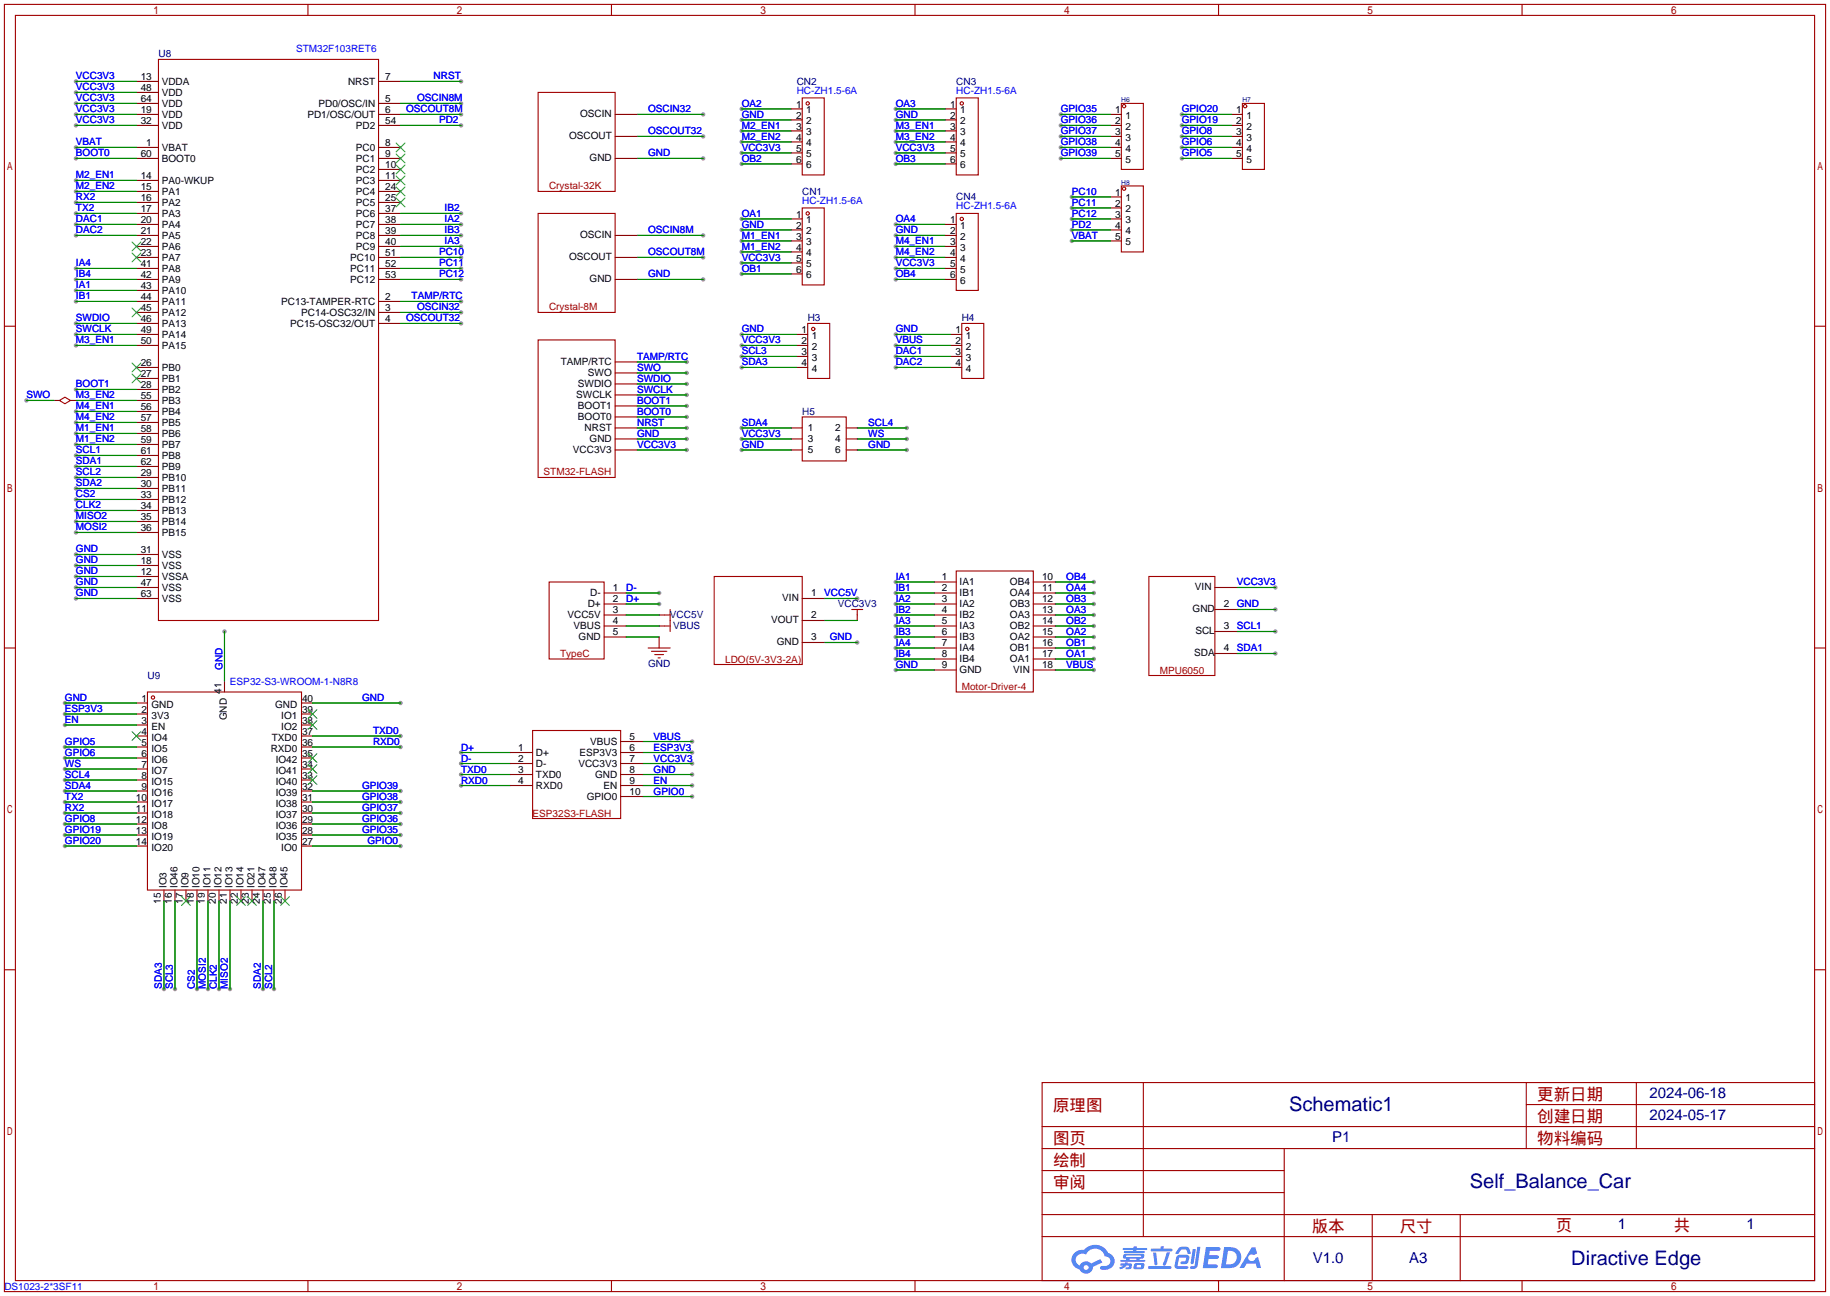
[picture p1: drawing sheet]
<svg xmlns="http://www.w3.org/2000/svg" width="422mm" height="299mm" viewBox="0 0 422 299" stroke-linecap="round" stroke-linejoin="round" font-family="sans-serif">
<g fill="#999">
<circle cx="17.5" cy="18.8" r=".51"/>
<circle cx="17.5" cy="21.3" r=".51"/>
<circle cx="17.5" cy="23.9" r=".51"/>
<circle cx="17.5" cy="26.4" r=".51"/>
<circle cx="17.5" cy="29" r=".51"/>
<circle cx="17.5" cy="34" r=".51"/>
<circle cx="17.5" cy="44.2" r=".51"/>
<circle cx="17.5" cy="46.7" r=".51"/>
<circle cx="17.5" cy="54.4" r=".51"/>
<circle cx="17.5" cy="62" r=".51"/>
<circle cx="17.5" cy="64.5" r=".51"/>
<circle cx="17.5" cy="67.1" r=".51"/>
<circle cx="17.5" cy="69.6" r=".51"/>
<circle cx="17.5" cy="74.7" r=".51"/>
<circle cx="17.5" cy="77.2" r=".51"/>
<circle cx="17.5" cy="79.8" r=".51"/>
<circle cx="17.5" cy="89.9" r=".51"/>
<circle cx="17.5" cy="95" r=".51"/>
<circle cx="17.5" cy="97.5" r=".51"/>
<circle cx="17.5" cy="100.1" r=".51"/>
<circle cx="17.5" cy="102.6" r=".51"/>
<circle cx="17.5" cy="105.2" r=".51"/>
<circle cx="17.5" cy="107.7" r=".51"/>
<circle cx="17.5" cy="110.2" r=".51"/>
<circle cx="17.5" cy="112.8" r=".51"/>
<circle cx="17.5" cy="115.3" r=".51"/>
<circle cx="17.5" cy="117.9" r=".51"/>
<circle cx="17.5" cy="122.9" r=".51"/>
<circle cx="17.5" cy="128" r=".51"/>
<circle cx="17.5" cy="130.6" r=".51"/>
<circle cx="17.5" cy="133.1" r=".51"/>
<circle cx="17.5" cy="135.6" r=".51"/>
<circle cx="17.5" cy="138.2" r=".51"/>
<circle cx="106.4" cy="56.9" r=".51"/>
<circle cx="106.4" cy="54.4" r=".51"/>
<circle cx="106.4" cy="51.8" r=".51"/>
<circle cx="15" cy="167.4" r=".51"/>
<circle cx="15" cy="172.5" r=".51"/>
<circle cx="15" cy="175" r=".51"/>
<circle cx="15" cy="177.5" r=".51"/>
<circle cx="15" cy="180.1" r=".51"/>
<circle cx="15" cy="182.6" r=".51"/>
<circle cx="15" cy="190.2" r=".51"/>
<circle cx="15" cy="192.8" r=".51"/>
<circle cx="15" cy="195.3" r=".51"/>
<circle cx="37.8" cy="228.3" r=".51"/>
<circle cx="40.4" cy="228.3" r=".51"/>
<circle cx="60.7" cy="228.3" r=".51"/>
<circle cx="63.2" cy="228.3" r=".51"/>
<circle cx="92.5" cy="195.3" r=".51"/>
<circle cx="92.5" cy="192.8" r=".51"/>
<circle cx="92.5" cy="190.2" r=".51"/>
<circle cx="92.5" cy="187.7" r=".51"/>
<circle cx="92.5" cy="185.2" r=".51"/>
<circle cx="92.5" cy="182.6" r=".51"/>
<circle cx="92.5" cy="172.5" r=".51"/>
<circle cx="92.5" cy="162.3" r=".51"/>
<circle cx="51.8" cy="145.8" r=".51"/>
<circle cx="206.8" cy="25.1" r=".51"/>
<circle cx="206.8" cy="27.7" r=".51"/>
<circle cx="206.8" cy="35.3" r=".51"/>
<circle cx="206.8" cy="37.8" r=".51"/>
<circle cx="206.8" cy="30.2" r=".51"/>
<circle cx="206.8" cy="32.8" r=".51"/>
<circle cx="171.2" cy="25.1" r=".51"/>
<circle cx="171.2" cy="27.7" r=".51"/>
<circle cx="171.2" cy="30.2" r=".51"/>
<circle cx="171.2" cy="32.8" r=".51"/>
<circle cx="171.2" cy="35.3" r=".51"/>
<circle cx="171.2" cy="37.8" r=".51"/>
<circle cx="171.2" cy="53.1" r=".51"/>
<circle cx="171.2" cy="55.6" r=".51"/>
<circle cx="171.2" cy="58.2" r=".51"/>
<circle cx="171.2" cy="60.7" r=".51"/>
<circle cx="171.2" cy="63.2" r=".51"/>
<circle cx="206.8" cy="51.8" r=".51"/>
<circle cx="206.8" cy="54.4" r=".51"/>
<circle cx="206.8" cy="56.9" r=".51"/>
<circle cx="206.8" cy="59.4" r=".51"/>
<circle cx="206.8" cy="62" r=".51"/>
<circle cx="206.8" cy="64.5" r=".51"/>
<circle cx="294.4" cy="150.9" r=".51"/>
<circle cx="294.4" cy="145.8" r=".51"/>
<circle cx="294.4" cy="140.7" r=".51"/>
<circle cx="294.4" cy="135.6" r=".51"/>
<circle cx="206.8" cy="136.9" r=".51"/>
<circle cx="206.8" cy="139.4" r=".51"/>
<circle cx="206.8" cy="142" r=".51"/>
<circle cx="206.8" cy="144.5" r=".51"/>
<circle cx="206.8" cy="147.1" r=".51"/>
<circle cx="206.8" cy="149.6" r=".51"/>
<circle cx="206.8" cy="152.1" r=".51"/>
<circle cx="206.8" cy="154.7" r=".51"/>
<circle cx="252.5" cy="154.7" r=".51"/>
<circle cx="252.5" cy="152.1" r=".51"/>
<circle cx="252.5" cy="149.6" r=".51"/>
<circle cx="252.5" cy="147.1" r=".51"/>
<circle cx="252.5" cy="144.5" r=".51"/>
<circle cx="252.5" cy="142" r=".51"/>
<circle cx="252.5" cy="139.4" r=".51"/>
<circle cx="252.5" cy="136.9" r=".51"/>
<circle cx="252.5" cy="134.4" r=".51"/>
<circle cx="206.8" cy="134.4" r=".51"/>
<circle cx="152.1" cy="139.4" r=".51"/>
<circle cx="152.1" cy="136.9" r=".51"/>
<circle cx="106.4" cy="173.7" r=".51"/>
<circle cx="106.4" cy="176.3" r=".51"/>
<circle cx="106.4" cy="178.8" r=".51"/>
<circle cx="106.4" cy="181.4" r=".51"/>
<circle cx="159.8" cy="183.9" r=".51"/>
<circle cx="159.8" cy="181.4" r=".51"/>
<circle cx="159.8" cy="178.8" r=".51"/>
<circle cx="159.8" cy="176.3" r=".51"/>
<circle cx="197.9" cy="138.2" r=".51"/>
<circle cx="197.9" cy="148.3" r=".51"/>
<circle cx="162.3" cy="36.6" r=".51"/>
<circle cx="162.3" cy="31.5" r=".51"/>
<circle cx="162.3" cy="26.4" r=".51"/>
<circle cx="162.3" cy="64.5" r=".51"/>
<circle cx="162.3" cy="59.4" r=".51"/>
<circle cx="162.3" cy="54.4" r=".51"/>
<circle cx="158.5" cy="103.9" r=".51"/>
<circle cx="158.5" cy="101.3" r=".51"/>
<circle cx="158.5" cy="98.8" r=".51"/>
<circle cx="158.5" cy="96.3" r=".51"/>
<circle cx="158.5" cy="93.7" r=".51"/>
<circle cx="158.5" cy="91.2" r=".51"/>
<circle cx="158.5" cy="88.6" r=".51"/>
<circle cx="158.5" cy="86.1" r=".51"/>
<circle cx="158.5" cy="83.6" r=".51"/>
<circle cx="159.8" cy="171.2" r=".51"/>
<circle cx="159.8" cy="173.7" r=".51"/>
<circle cx="15" cy="164.8" r=".51"/>
<circle cx="106.4" cy="18.8" r=".51"/>
<circle cx="106.4" cy="26.4" r=".51"/>
<circle cx="106.4" cy="69.6" r=".51"/>
<circle cx="106.4" cy="72.1" r=".51"/>
<circle cx="106.4" cy="74.7" r=".51"/>
<circle cx="17.5" cy="41.7" r=".51"/>
<circle cx="15" cy="185.2" r=".51"/>
<circle cx="15" cy="187.7" r=".51"/>
<circle cx="17.5" cy="49.3" r=".51"/>
<circle cx="17.5" cy="36.6" r=".51"/>
<circle cx="17.5" cy="51.8" r=".51"/>
<circle cx="48" cy="228.3" r=".51"/>
<circle cx="50.5" cy="228.3" r=".51"/>
<circle cx="45.5" cy="228.3" r=".51"/>
<circle cx="53.1" cy="228.3" r=".51"/>
<circle cx="17.5" cy="120.4" r=".51"/>
<circle cx="106.4" cy="23.9" r=".51"/>
<circle cx="106.4" cy="49.3" r=".51"/>
<circle cx="92.5" cy="169.9" r=".51"/>
<circle cx="6.1" cy="92.5" r=".51"/>
<circle cx="171.2" cy="77.2" r=".51"/>
<circle cx="171.2" cy="79.8" r=".51"/>
<circle cx="171.2" cy="82.3" r=".51"/>
<circle cx="171.2" cy="84.8" r=".51"/>
<circle cx="206.8" cy="77.2" r=".51"/>
<circle cx="206.8" cy="79.8" r=".51"/>
<circle cx="206.8" cy="82.3" r=".51"/>
<circle cx="206.8" cy="84.8" r=".51"/>
<circle cx="171.2" cy="98.8" r=".51"/>
<circle cx="171.2" cy="101.3" r=".51"/>
<circle cx="171.2" cy="103.9" r=".51"/>
<circle cx="209.3" cy="103.9" r=".51"/>
<circle cx="209.3" cy="101.3" r=".51"/>
<circle cx="209.3" cy="98.8" r=".51"/>
<circle cx="244.9" cy="26.4" r=".51"/>
<circle cx="244.9" cy="29" r=".51"/>
<circle cx="244.9" cy="31.5" r=".51"/>
<circle cx="244.9" cy="34" r=".51"/>
<circle cx="244.9" cy="36.6" r=".51"/>
<circle cx="272.8" cy="26.4" r=".51"/>
<circle cx="272.8" cy="29" r=".51"/>
<circle cx="272.8" cy="31.5" r=".51"/>
<circle cx="272.8" cy="34" r=".51"/>
<circle cx="272.8" cy="36.6" r=".51"/>
<circle cx="15" cy="162.3" r=".51"/>
<circle cx="171.2" cy="50.5" r=".51"/>
<circle cx="247.4" cy="45.5" r=".51"/>
<circle cx="247.4" cy="48" r=".51"/>
<circle cx="247.4" cy="50.5" r=".51"/>
<circle cx="247.4" cy="53.1" r=".51"/>
<circle cx="247.4" cy="55.6" r=".51"/>
<circle cx="106.4" cy="59.4" r=".51"/>
<circle cx="106.4" cy="62" r=".51"/>
<circle cx="106.4" cy="64.5" r=".51"/>
<circle cx="106.4" cy="29" r=".51"/>
</g>
<g fill="none" stroke="#a10000" stroke-width=".25">
<path d="M1 1h420.4v297.2h-420.4zM3.6 3.6h415.2v292.1h-415.2zM71.1 1v2.6M141.1 1v2.6M211.2 1v2.6M281.3 1v2.6M351.3 1v2.6M1 75.3h2.6M418.8 75.3h2.6M1 149.6h2.6M418.8 149.6h2.6M1 223.9h2.6"/>
<path d="M418.8 223.9h2.6M240.5 249.9h178.3v45.8h-178.3zM263.9 249.9v35.6M352.3 249.9v15.3M352.3 255h66.5M377.7 249.9v15.3M240.5 270.3h55.9M240.5 265.2h178.3M240.5 275.3h55.9M240.5 260.1h178.3M296.4 265.2v30.5M71.1 295.7v2.5"/>
<path d="M141.1 295.7v2.5M211.2 295.7v2.5M240.5 285.5h178.3M240.5 280.4h178.3M281.3 295.7v2.5M316.7 280.4v15.3M337.1 280.4v15.3M351.3 295.7v2.5"/>
</g>
<g fill="#5487ff">
<path d="M278.4 287.9h2.6a.48 .48 0 0 1 .7 .4 .48 .48 0 0 1-.7 .5h-1.8l-.1 1h1.9a.43 .43 0 0 1 .4 .5 .43 .43 0 0 1-.5 .3h-1.9l-.2 1.3h1.6a.45 .45 0 0 1 .6 .2 .45 .45 0 0 1-.1 .6l-3.3 .1z"/>
<path d="M288.9 288h.9l.4 1.4-.8 .4a.84 .84 0 0 0-1.2 .2 .84 .84 0 0 0 .3 1.2 .84 .84 0 0 0 1.2-.4l.1-.3 .6-.3 .7 2.5h-1l-.3-1h-2l-.6 1h-1.1z"/>
<path d="M275.3 288.4h.7l-.5 3.2a.36 .36 0 0 1-.3 .3 .36 .36 0 0 1-.4-.4z"/>
<path d="M276.4 287.9h.7l-.6 4.3a1.13 1.13 0 0 1-1.8 .6l.2-.4 .7-.1 .2-.2z"/>
<path d="M272.1 288.2l.6-.4h1a.77 .77 0 0 1 .8 .6l.3 .9-.1 .2h-.6l-.2-.9-.3-.1h-.9l-.7 1-.7-.1z"/>
<path d="M271.6 290l.6-.3h1.7a.81 .81 0 0 1 .6 .5 .81 .81 0 0 1-.1 .9 .81 .81 0 0 1-.9 .8h-.7a.32 .32 0 0 1-.3-.4 .32 .32 0 0 1 .4-.3h.7l.2-.9-1.6 .1-.4 1.9h2.2a.32 .32 0 0 1 .3 .4 .32 .32 0 0 1-.4 .3l-2.2-.1-.5-.3-.1-.5z"/>
<path d="M265.1 292.3h5a.33 .33 0 0 1 .3 .4 .33 .33 0 0 1-.4 .3h-4.8l-.2-.2z"/>
<path d="M269.3 289.1h.8l-.7 2a.98 .98 0 0 1-.7 1.1l-.3-.3z"/>
<path d="M266.2 289.2h.7l.3 2.6a.34 .34 0 0 1-.3 .3 .34 .34 0 0 1-.4-.2z"/>
<path d="M265.7 288.3h2.1l.3-.6h.5l-.1 .6h1.8a.32 .32 0 0 1 .4 .3 .32 .32 0 0 1-.4 .3h-4.5l-.2-.1z"/>
<path d="M258.7 291.7h.9l.1-.2h.6v.2h.8l.2 .2-.2 .9-1.3 .2v-.4h.7l.1-.4a.68 .68 0 0 0-1 .4l-1.1 .4-.2-.4 1-.4h-.7z"/>
<path d="M259.2 288.1h2.4l.1-.3h.7v.3h2.1l.3 .3-.3 .2h-2.2v.3h1.8l.2 .2-.2 .2h-4.6v-.4h2v-.3h-2.2l-.2-.1z"/>
<path d="M282.6 287.9l-.8 4.9h1.7a2.5 2.5 0 0 0 3-2.5 2.5 2.5 0 0 0-3.1-2.4zM283.4 288.8a1.65 1.65 0 0 1 2.1 1.6 1.65 1.65 0 0 1-2.2 1.5h-.3z"/>
<path d="M259.4 289.7l-.2 .7 .7 .2 .1 .3h-1.3l.1 .4h5.3l.3-.2-.2-.2h-1.2l.2-.3a.7 .7 0 0 0 .8-.2 .7 .7 0 0 0 0-.9h-4.2zM260 289.9l3.4 .1-.2 .2h-3.2zM260.7 290.6h1.7l-.2 .3h-1.4z"/>
<path d="M261.8 291.8a1.05 1.05 0 0 0 0 1.2 2.91 2.91 0 0 0 2.2-.2 .98 .98 0 0 0 0-1.2h-1.7zM262.4 292.1l.9-.1 .1 .4-.3 .2h-.8z"/>
<path d="M248.1 289.2a2.23 2.23 0 0 0-.7 2.3 2.23 2.23 0 0 0 1.8 1.6 1.58 1.58 0 0 0 1.8 .9 1.58 1.58 0 0 0 1.3-1.5l2.2-1-.5-.8-2.1 1a1.65 1.65 0 0 0-2.7 .5 1.47 1.47 0 0 1-.7-2.1 1.47 1.47 0 0 1 2.2-.4 2.3 2.3 0 0 1 2.3-1.4 2.3 2.3 0 0 1 2 1.8 1.12 1.12 0 0 1 1.3 1 1.12 1.12 0 0 1-1.1 1.2h-.7a.45 .45 0 0 0-.6 .3 .45 .45 0 0 0 .4 .6 2.21 2.21 0 0 0 2.3-.6 2.21 2.21 0 0 0 .5-2.3 2.13 2.13 0 0 0-1.3-1 3.3 3.3 0 0 0-5.6-.7l-1.1 .1zM250.1 292.7a.6 .6 0 0 1 1.2 0 .6 .6 0 0 1-1.2 0z"/>
</g>
<g fill="none" stroke="#a10000" stroke-width=".25">
<path d="M36.6 13.7h50.8v129.6h-50.8zM124.2 21.3h17.8v22.9h-17.8zM185.2 22.6h5v17.8h-5zM220.7 22.6h5.1v17.8h-5.1zM258.8 23.9h5.1v15.2h-5.1zM286.8 23.9h5v15.2h-5zM124.2 49.3h17.8v22.8h-17.8zM185.2 48h5v17.8h-5zM220.7 49.3h5.1v17.8h-5.1zM258.8 42.9h5.1v15.3h-5.1zM124.2 78.5h17.8v31.7h-17.8zM186.4 74.7h5.1v12.7h-5.1z"/>
<path d="M222 74.7h5.1v12.7h-5.1zM13.7 92.5l1.3-.8 1.3 .8-1.3 .7zM185.2 96.3h10.1v10.1h-10.1zM126.7 134.4h12.7v17.7h-12.7zM164.8 133.1h20.4v20.3h-20.4zM220.7 131.8h17.8v28h-17.8zM265.2 133.1h15.2v22.9h-15.2zM34 159.8h35.6v45.7h-35.6zM149.6 149.6h5.1M150.4 150.4h3.5M151.1 151.1h2.1M151.9 151.9h.5"/>
<path d="M153.4 144.5h1.3M153.4 142h1.3M154.7 140.7v5.1M196.6 140.7h2.5M197.9 140.7v1.3M122.9 168.7h20.4v20.3h-20.4z"/>
<circle cx="186.4" cy="23.9" r=".38"/>
<circle cx="222" cy="23.9" r=".38"/>
<circle cx="259.5" cy="24.5" r=".38"/>
<circle cx="287.4" cy="24.5" r=".38"/>
<circle cx="186.4" cy="49.3" r=".38"/>
<circle cx="222" cy="50.5" r=".38"/>
<circle cx="259.5" cy="43.6" r=".38"/>
<circle cx="187.7" cy="75.9" r=".38"/>
<circle cx="223.3" cy="75.9" r=".38"/>
<circle cx="35.3" cy="161" r=".38"/>
</g>
<g fill="none" stroke="#870000" stroke-width=".25">
<path d="M31.5 18.8h5.1M87.4 18.8h5.1M31.5 21.3h5.1M31.5 23.9h5.1M31.5 26.4h5.1M31.5 29h5.1M31.5 34h5.1M31.5 36.6h5.1M87.4 23.9h5.1M87.4 26.4h5.1M87.4 29h5.1M87.4 34h5.1"/>
<path d="M87.4 36.6h5.1M87.4 39.1h5.1M142 26.4h5.1M142 36.6h5.1M142 31.5h5.1M182.6 25.1h2.6M182.6 27.7h2.6M182.6 30.2h2.6M182.6 32.8h2.6M182.6 35.3h2.6M182.6 37.8h2.6M218.2 25.1h2.5"/>
<path d="M218.2 27.7h2.5M218.2 30.2h2.5M218.2 32.8h2.5M218.2 35.3h2.5M218.2 37.8h2.5M256.3 26.4h2.5M256.3 29h2.5M256.3 34h2.5M256.3 36.6h2.5M256.3 31.5h2.5M284.2 26.4h2.6M284.2 29h2.6"/>
<path d="M284.2 34h2.6M284.2 36.6h2.6M284.2 31.5h2.6M31.5 41.7h5.1M31.5 44.2h5.1M31.5 46.7h5.1M31.5 49.3h5.1M31.5 51.8h5.1M31.5 54.4h5.1M31.5 56.9h5.1M31.5 59.4h5.1M87.4 41.7h5.1"/>
<path d="M87.4 44.2h5.1M87.4 46.7h5.1M87.4 49.3h5.1M87.4 51.8h5.1M87.4 54.4h5.1M87.4 56.9h5.1M87.4 59.4h5.1M142 54.4h5.1M142 59.4h5.1M182.6 50.5h2.6M182.6 53.1h2.6M182.6 55.6h2.6"/>
<path d="M182.6 58.2h2.6M218.2 51.8h2.5M218.2 54.4h2.5M218.2 56.9h2.5M218.2 59.4h2.5M256.3 50.5h2.5M256.3 53.1h2.5M256.3 55.6h2.5M256.3 45.5h2.5M256.3 48h2.5M31.5 62h5.1M31.5 64.5h5.1"/>
<path d="M31.5 67.1h5.1M31.5 69.6h5.1M31.5 72.1h5.1M31.5 74.7h5.1M31.5 77.2h5.1M31.5 79.8h5.1M87.4 62h5.1M87.4 64.5h5.1M87.4 69.6h5.1M87.4 72.1h5.1M87.4 74.7h5.1M142 64.5h5.1"/>
<path d="M182.6 60.7h2.6M182.6 63.2h2.6M183.9 77.2h2.5M183.9 79.8h2.5M218.2 62h2.5M218.2 64.5h2.5M219.5 77.2h2.5M219.5 79.8h2.5M12.4 92.5h1.3M16.3 92.5h1.2M31.5 84.8h5.1M31.5 89.9h5.1"/>
<path d="M31.5 87.4h5.1M31.5 92.5h5.1M31.5 95h5.1M31.5 97.5h5.1M142 98.8h5.1M142 96.3h5.1M142 93.7h5.1M142 91.2h5.1M142 88.6h5.1M142 86.1h5.1M142 83.6h5.1M182.6 98.8h2.6"/>
<path d="M183.9 84.8h2.5M183.9 82.3h2.5M195.3 98.8h2.6M219.5 84.8h2.5M219.5 82.3h2.5M31.5 100.1h5.1M31.5 102.6h5.1M31.5 105.2h5.1M31.5 107.7h5.1M31.5 110.2h5.1M31.5 112.8h5.1M31.5 115.3h5.1"/>
<path d="M31.5 117.9h5.1M142 101.3h5.1M142 103.9h5.1M182.6 101.3h2.6M182.6 103.9h2.6M195.3 101.3h2.6M195.3 103.9h2.6M31.5 120.4h5.1M31.5 122.9h5.1M31.5 128h5.1M31.5 130.6h5.1M31.5 133.1h5.1"/>
<path d="M31.5 135.6h5.1M31.5 138.2h5.1M139.4 139.4h5.1M139.4 136.9h5.1M185.2 138.2h5M215.6 139.4h5.1M215.6 136.9h5.1M215.6 134.4h5.1M238.5 139.4h5.1M238.5 136.9h5.1M238.5 134.4h5.1M280.4 135.6h5.1"/>
<path d="M51.8 157.2v2.6M139.4 144.5h5.1M139.4 142h5.1M139.4 147.1h5.1M152.1 147.1v2.5M152.1 144.5h1.3M152.1 142h1.3M185.2 143.3h5M185.2 148.3h5M197.9 142v1.3M215.6 144.5h5.1M215.6 142h5.1"/>
<path d="M215.6 147.1h5.1M215.6 149.6h5.1M215.6 152.1h5.1M215.6 154.7h5.1M238.5 144.5h5.1M238.5 142h5.1M238.5 147.1h5.1M238.5 149.6h5.1M238.5 152.1h5.1M238.5 154.7h5.1M280.4 150.9h5.1M280.4 145.8h5.1"/>
<path d="M280.4 140.7h5.1M31.5 162.3h2.5M31.5 164.8h2.5M31.5 167.4h2.5M31.5 169.9h2.5M31.5 172.5h2.5M31.5 175h2.5M31.5 177.5h2.5M69.6 162.3h2.5M69.6 164.8h2.5M69.6 167.4h2.5M69.6 169.9h2.5"/>
<path d="M69.6 172.5h2.5M69.6 175h2.5M69.6 177.5h2.5M117.9 176.3h5M117.9 178.8h5M117.9 173.7h5M143.3 171.2h5M143.3 176.3h5M143.3 178.8h5M143.3 173.7h5M31.5 180.1h2.5M31.5 182.6h2.5"/>
<path d="M31.5 185.2h2.5M31.5 187.7h2.5M31.5 190.2h2.5M31.5 192.8h2.5M31.5 195.3h2.5M69.6 180.1h2.5M69.6 182.6h2.5M69.6 185.2h2.5M69.6 187.7h2.5M69.6 190.2h2.5M69.6 192.8h2.5M69.6 195.3h2.5"/>
<path d="M117.9 181.4h5M143.3 181.4h5M143.3 183.9h5M37.8 205.5v2.5M40.4 205.5v2.5M42.9 205.5v2.5M45.5 205.5v2.5M48 205.5v2.5M50.5 205.5v2.5M53.1 205.5v2.5M55.6 205.5v2.5M58.2 205.5v2.5"/>
<path d="M60.7 205.5v2.5M63.2 205.5v2.5M65.8 205.5v2.5"/>
</g>
<g fill="none" stroke="#3c3" stroke-width=".25">
<path d="M91.4 33l2.1 2.1M91.4 35.6l2.1 2M91.4 38.1l2.1 2M93.5 33l-2.1 2.1M93.5 35.6l-2.1 2M93.5 38.1l-2.1 2M30.5 55.9l2 2M30.5 58.4l2 2.1M32.5 55.9l-2 2M32.5 58.4l-2 2.1M91.4 40.6l2.1 2.1M91.4 43.2l2.1 2"/>
<path d="M91.4 45.7l2.1 2.1M93.5 40.6l-2.1 2.1M93.5 43.2l-2.1 2M93.5 45.7l-2.1 2.1M30.5 71.1l2 2.1M32.5 71.1l-2 2.1M30.5 83.8l2 2.1M30.5 86.4l2 2M32.5 83.8l-2 2.1M32.5 86.4l-2 2M30.5 168.9l2 2M32.5 168.9l-2 2"/>
<path d="M71.1 179.1l2.1 2M71.1 176.5l2.1 2.1M71.1 174l2.1 2M71.1 166.4l2.1 2M71.1 163.8l2.1 2.1M73.2 179.1l-2.1 2M73.2 176.5l-2.1 2.1M73.2 174l-2.1 2M73.2 166.4l-2.1 2M73.2 163.8l-2.1 2.1M41.9 207l2 2M43.9 207l-2 2"/>
<path d="M54.6 207l2 2M56.6 207l-2 2M57.1 207l2.1 2M59.2 207l-2.1 2M64.8 207l2 2M66.8 207l-2 2"/>
</g>
<g fill="none" stroke="#008700" stroke-width=".25">
<path d="M17.5 18.8h14M92.5 18.8h13.9M17.5 21.3h14M17.5 23.9h14M17.5 26.4h14M17.5 29h14M17.5 34h14M17.5 36.6h14M92.5 23.9h13.9M92.5 26.4h13.9M92.5 29h13.9M147.1 26.4h15.2"/>
<path d="M147.1 36.6h15.2M147.1 31.5h15.2M171.2 25.1h11.4M171.2 27.7h11.4M171.2 35.3h11.4M171.2 37.8h11.4M171.2 30.2h11.4M171.2 32.8h11.4M206.8 25.1h11.4M206.8 27.7h11.4M206.8 35.3h11.4M206.8 37.8h11.4"/>
<path d="M206.8 30.2h11.4M206.8 32.8h11.4M244.9 26.4h11.4M244.9 29h11.4M244.9 34h11.4M244.9 36.6h11.4M244.9 31.5h11.4M272.8 26.4h11.4M272.8 29h11.4M272.8 34h11.4M272.8 36.6h11.4M272.8 31.5h11.4"/>
<path d="M17.5 44.2h14M17.5 46.7h14M17.5 54.4h14M17.5 51.8h14M17.5 41.7h14M17.5 49.3h14M92.5 54.4h13.9M92.5 56.9h13.9M92.5 51.8h13.9M92.5 59.4h13.9M92.5 49.3h13.9M147.1 54.4h15.2"/>
<path d="M147.1 59.4h15.2M171.2 53.1h11.4M171.2 55.6h11.4M171.2 58.2h11.4M171.2 50.5h11.4M206.8 54.4h11.4M206.8 56.9h11.4M206.8 51.8h11.4M206.8 59.4h11.4M247.4 53.1h8.9M247.4 55.6h8.9M247.4 50.5h8.9"/>
<path d="M247.4 45.5h8.9M247.4 48h8.9M17.5 62h14M17.5 64.5h14M17.5 67.1h14M17.5 69.6h14M17.5 74.7h14M17.5 77.2h14M17.5 79.8h14M92.5 62h13.9M92.5 64.5h13.9M92.5 69.6h13.9"/>
<path d="M92.5 74.7h13.9M92.5 72.1h13.9M147.1 64.5h15.2M171.2 77.2h12.7M171.2 79.8h12.7M171.2 60.7h11.4M171.2 63.2h11.4M206.8 62h11.4M206.8 64.5h11.4M206.8 77.2h12.7M206.8 79.8h12.7M6.1 92.5h6.3"/>
<path d="M17.5 89.9h14M17.5 92.5h14M17.5 95h14M17.5 97.5h14M147.1 98.8h11.4M147.1 96.3h11.4M147.1 93.7h11.4M147.1 91.2h11.4M147.1 88.6h11.4M147.1 86.1h11.4M147.1 83.6h11.4M171.2 98.8h11.4"/>
<path d="M171.2 82.3h12.7M171.2 84.8h12.7M197.9 98.8h11.4M206.8 82.3h12.7M206.8 84.8h12.7M17.5 100.1h14M17.5 102.6h14M17.5 105.2h14M17.5 107.7h14M17.5 110.2h14M17.5 112.8h14M17.5 115.3h14"/>
<path d="M17.5 117.9h14M147.1 103.9h11.4M147.1 101.3h11.4M171.2 103.9h11.4M171.2 101.3h11.4M197.9 103.9h11.4M197.9 101.3h11.4M17.5 122.9h14M17.5 128h14M17.5 130.6h14M17.5 133.1h14M17.5 135.6h14"/>
<path d="M17.5 138.2h14M17.5 120.4h14M144.5 136.9h7.6M144.5 139.4h7.6M190.2 138.2h7.7M206.8 136.9h8.8M206.8 139.4h8.8M206.8 134.4h8.8M243.6 136.9h8.9M243.6 139.4h8.9M243.6 134.4h8.9M285.5 135.6h8.9"/>
<path d="M51.8 145.8v11.4M144.5 142h7.6M144.5 144.5h7.6M144.5 147.1h7.6M190.2 143.3h7.7M190.2 148.3h7.7M206.8 142h8.8M206.8 144.5h8.8M206.8 147.1h8.8M206.8 149.6h8.8M206.8 152.1h8.8M206.8 154.7h8.8"/>
<path d="M243.6 142h8.9M243.6 144.5h8.9M243.6 147.1h8.9M243.6 149.6h8.9M243.6 152.1h8.9M243.6 154.7h8.9M285.5 150.9h8.9M285.5 145.8h8.9M285.5 140.7h8.9M15 167.4h16.5M15 172.5h16.5M15 175h16.5"/>
<path d="M15 177.5h16.5M15 162.3h16.5M15 164.8h16.5M72.1 172.5h20.4M72.1 162.3h20.4M72.1 169.9h20.4M106.4 173.7h11.5M106.4 176.3h11.5M106.4 178.8h11.5M148.3 173.7h11.5M148.3 176.3h11.5M148.3 178.8h11.5"/>
<path d="M148.3 171.2h11.5M15 180.1h16.5M15 182.6h16.5M15 190.2h16.5M15 192.8h16.5M15 195.3h16.5M15 187.7h16.5M15 185.2h16.5M72.1 182.6h20.4M72.1 190.2h20.4M72.1 192.8h20.4M72.1 195.3h20.4"/>
<path d="M72.1 187.7h20.4M72.1 185.2h20.4M106.4 181.4h11.5M148.3 181.4h11.5M148.3 183.9h11.5M37.8 208v20.3M40.4 208v20.3M45.5 208v20.3M48 208v20.3M50.5 208v20.3M53.1 208v20.3M60.7 208v20.3"/>
<path d="M63.2 208v20.3"/>
</g>
<g font-size="4.6" fill="#000080">
<text x="297.6" y="256.4">Schematic1</text>
<text x="339.3" y="274.2">Self_Balance_Car</text>
<text x="362.7" y="292">Diractive Edge</text>
</g>
<g font-size="3.8" fill="#a00000">
<text x="243.1" y="256.5">原理图</text>
<text x="354.8" y="254">更新日期</text>
<text x="354.8" y="259.1">创建日期</text>
<text x="243.1" y="269.2">绘制</text>
<text x="243.1" y="264.2">图页</text>
<text x="354.8" y="264.2">物料编码</text>
<text x="243.1" y="274.3">审阅</text>
<text x="302.8" y="284.5">版本</text>
<text x="323.1" y="284.5">尺寸</text>
<text x="359.2" y="284.2">页</text>
<text x="386.3" y="284.2">共</text>
</g>
<g font-size="3.5" fill="#000080">
<text x="380.7" y="253.5">2024-06-18</text>
<text x="307.5" y="263.7">P1</text>
<text x="380.7" y="258.6">2024-05-17</text>
<text x="373.4" y="283.7">1</text>
<text x="403.2" y="283.7">1</text>
<text x="303" y="291.6">V1.0</text>
<text x="325.3" y="291.6">A3</text>
</g>
<g font-size="2.3" fill="#00f">
<text x="68.3" y="12">STM32F103RET6</text>
<text x="17.5" y="18.3">VCC3V3</text>
<text x="17.5" y="20.9">VCC3V3</text>
<text x="17.5" y="23.4">VCC3V3</text>
<text x="96.3" y="23.4">OSCIN8M</text>
<text x="100.1" y="18.3">NRST</text>
<text x="183.9" y="21.6">HC-ZH1.5-6A</text>
<text x="220.7" y="21.6">HC-ZH1.5-6A</text>
<text x="17.5" y="26">VCC3V3</text>
<text x="17.5" y="28.5">VCC3V3</text>
<text x="93.7" y="26">OSCOUT8M</text>
<text x="101.3" y="28.5">PD2</text>
<text x="149.6" y="26">OSCIN32</text>
<text x="171.2" y="24.7">OA2</text>
<text x="171.2" y="27.2">GND</text>
<text x="171.2" y="29.8">M2_EN1</text>
<text x="206.8" y="24.7">OA3</text>
<text x="206.8" y="27.2">GND</text>
<text x="206.8" y="29.8">M3_EN1</text>
<text x="244.9" y="26">GPIO35</text>
<text x="244.9" y="28.5">GPIO36</text>
<text x="272.8" y="26">GPIO20</text>
<text x="272.8" y="28.5">GPIO19</text>
<text x="17.5" y="33.6">VBAT</text>
<text x="149.6" y="31">OSCOUT32</text>
<text x="171.2" y="32.3">M2_EN2</text>
<text x="171.2" y="34.8">VCC3V3</text>
<text x="206.8" y="34.8">VCC3V3</text>
<text x="206.8" y="32.3">M3_EN2</text>
<text x="244.9" y="31">GPIO37</text>
<text x="244.9" y="33.6">GPIO38</text>
<text x="272.8" y="31">GPIO8</text>
<text x="272.8" y="33.6">GPIO6</text>
<text x="17.5" y="41.2">M2_EN1</text>
<text x="17.5" y="36.1">BOOT0</text>
<text x="149.6" y="36.1">GND</text>
<text x="171.2" y="37.4">OB2</text>
<text x="206.8" y="37.4">OB3</text>
<text x="244.9" y="36.1">GPIO39</text>
<text x="272.8" y="36.1">GPIO5</text>
<text x="17.5" y="43.7">M2_EN2</text>
<text x="17.5" y="46.3">RX2</text>
<text x="185.2" y="47">HC-ZH1.5-6A</text>
<text x="247.4" y="45">PC10</text>
<text x="247.4" y="47.5">PC11</text>
<text x="17.5" y="53.9">DAC2</text>
<text x="17.5" y="48.8">TX2</text>
<text x="17.5" y="51.4">DAC1</text>
<text x="102.6" y="53.9">IB3</text>
<text x="102.6" y="51.4">IA2</text>
<text x="102.6" y="48.8">IB2</text>
<text x="149.6" y="53.9">OSCIN8M</text>
<text x="171.2" y="52.6">GND</text>
<text x="171.2" y="50.1">OA1</text>
<text x="206.8" y="51.4">OA4</text>
<text x="206.8" y="53.9">GND</text>
<text x="220.7" y="48.3">HC-ZH1.5-6A</text>
<text x="247.4" y="50.1">PC12</text>
<text x="247.4" y="52.6">PD2</text>
<text x="101.3" y="59">PC10</text>
<text x="102.6" y="56.4">IA3</text>
<text x="149.6" y="59">OSCOUT8M</text>
<text x="171.2" y="55.2">M1_EN1</text>
<text x="171.2" y="57.7">M1_EN2</text>
<text x="206.8" y="56.4">M4_EN1</text>
<text x="206.8" y="59">M4_EN2</text>
<text x="247.4" y="55.2">VBAT</text>
<text x="17.5" y="61.5">IA4</text>
<text x="17.5" y="64.1">IB4</text>
<text x="101.3" y="61.5">PC11</text>
<text x="101.3" y="64.1">PC12</text>
<text x="149.6" y="64.1">GND</text>
<text x="171.2" y="60.2">VCC3V3</text>
<text x="171.2" y="62.8">OB1</text>
<text x="206.8" y="61.5">VCC3V3</text>
<text x="206.8" y="64.1">OB4</text>
<text x="17.5" y="66.6">IA1</text>
<text x="17.5" y="69.1">IB1</text>
<text x="95" y="69.1">TAMP/RTC</text>
<text x="96.3" y="71.7">OSCIN32</text>
<text x="17.5" y="74.2">SWDIO</text>
<text x="17.5" y="76.8">SWCLK</text>
<text x="93.7" y="74.2">OSCOUT32</text>
<text x="171.2" y="76.8">GND</text>
<text x="206.8" y="76.8">GND</text>
<text x="17.5" y="79.3">M3_EN1</text>
<text x="147.1" y="83.1">TAMP/RTC</text>
<text x="171.2" y="79.3">VCC3V3</text>
<text x="171.2" y="81.8">SCL3</text>
<text x="206.8" y="79.3">VBUS</text>
<text x="206.8" y="81.8">DAC1</text>
<text x="17.5" y="89.5">BOOT1</text>
<text x="147.1" y="88.2">SWDIO</text>
<text x="147.1" y="85.6">SWO</text>
<text x="171.2" y="84.4">SDA3</text>
<text x="206.8" y="84.4">DAC2</text>
<text x="6.1" y="92">SWO</text>
<text x="17.5" y="92">M3_EN2</text>
<text x="17.5" y="94.5">M4_EN1</text>
<text x="147.1" y="95.8">BOOT0</text>
<text x="147.1" y="93.3">BOOT1</text>
<text x="147.1" y="90.7">SWCLK</text>
<text x="17.5" y="97.1">M4_EN2</text>
<text x="17.5" y="99.6">M1_EN1</text>
<text x="147.1" y="100.9">GND</text>
<text x="147.1" y="98.3">NRST</text>
<text x="171.2" y="98.3">SDA4</text>
<text x="171.2" y="100.9">VCC3V3</text>
<text x="200.4" y="100.9">WS</text>
<text x="200.4" y="98.3">SCL4</text>
<text x="17.5" y="102.2">M1_EN2</text>
<text x="17.5" y="104.7">SCL1</text>
<text x="17.5" y="107.2">SDA1</text>
<text x="147.1" y="103.4">VCC3V3</text>
<text x="171.2" y="103.4">GND</text>
<text x="200.4" y="103.4">GND</text>
<text x="17.5" y="109.8">SCL2</text>
<text x="17.5" y="112.3">SDA2</text>
<text x="17.5" y="114.9">CS2</text>
<text x="17.5" y="117.4">CLK2</text>
<text x="17.5" y="119.9">MISO2</text>
<text x="17.5" y="122.5">MOSI2</text>
<text x="17.5" y="127.6">GND</text>
<text x="17.5" y="130.1">GND</text>
<text x="17.5" y="132.6">GND</text>
<text x="17.5" y="135.2">GND</text>
<text x="17.5" y="137.7">GND</text>
<text x="144.5" y="136.4">D-</text>
<text x="190.2" y="137.7">VCC5V</text>
<text x="206.8" y="136.4">IB1</text>
<text x="206.8" y="133.9">IA1</text>
<text x="246.1" y="136.4">OA4</text>
<text x="246.1" y="133.9">OB4</text>
<text x="285.5" y="135.2">VCC3V3</text>
<text x="144.5" y="139">D+</text>
<text x="206.8" y="139">IA2</text>
<text x="206.8" y="141.5">IB2</text>
<text x="246.1" y="141.5">OA3</text>
<text x="246.1" y="139">OB3</text>
<text x="285.5" y="140.3">GND</text>
<text x="191.5" y="147.9">GND</text>
<text x="206.8" y="144.1">IA3</text>
<text x="206.8" y="146.6">IB3</text>
<text x="206.8" y="149.1">IA4</text>
<text x="246.1" y="149.1">OB1</text>
<text x="246.1" y="146.6">OA2</text>
<text x="246.1" y="144.1">OB2</text>
<text x="285.5" y="145.3">SCL1</text>
<text x="51.4" y="154.7" transform="rotate(-90 51.4 154.7)">GND</text>
<text x="206.8" y="151.7">IB4</text>
<text x="206.8" y="154.2">GND</text>
<text x="246.1" y="154.2">VBUS</text>
<text x="246.1" y="151.7">OA1</text>
<text x="285.5" y="150.4">SDA1</text>
<text x="15" y="161.8">GND</text>
<text x="53.1" y="158">ESP32-S3-WROOM-1-N8R8</text>
<text x="83.6" y="161.8">GND</text>
<text x="15" y="166.9">EN</text>
<text x="15" y="164.4">ESP3V3</text>
<text x="15" y="172">GPIO5</text>
<text x="86.1" y="172">RXD0</text>
<text x="86.1" y="169.5">TXD0</text>
<text x="106.4" y="173.3">D+</text>
<text x="150.9" y="170.7">VBUS</text>
<text x="150.9" y="173.3">ESP3V3</text>
<text x="15" y="174.5">GPIO6</text>
<text x="15" y="177.1">WS</text>
<text x="15" y="179.6">SCL4</text>
<text x="106.4" y="175.8">D-</text>
<text x="106.4" y="178.4">TXD0</text>
<text x="150.9" y="178.4">GND</text>
<text x="150.9" y="175.8">VCC3V3</text>
<text x="15" y="182.2">SDA4</text>
<text x="15" y="184.7">TX2</text>
<text x="83.6" y="184.7">GPIO38</text>
<text x="83.6" y="182.2">GPIO39</text>
<text x="106.4" y="180.9">RXD0</text>
<text x="150.9" y="183.4">GPIO0</text>
<text x="150.9" y="180.9">EN</text>
<text x="15" y="189.8">GPIO8</text>
<text x="15" y="187.2">RX2</text>
<text x="83.6" y="189.8">GPIO36</text>
<text x="83.6" y="187.2">GPIO37</text>
<text x="15" y="192.3">GPIO19</text>
<text x="15" y="194.9">GPIO20</text>
<text x="83.6" y="192.3">GPIO35</text>
<text x="84.8" y="194.9">GPIO0</text>
<text x="37.4" y="228.3" transform="rotate(-90 37.4 228.3)">SDA3</text>
<text x="39.9" y="228.3" transform="rotate(-90 39.9 228.3)">SCL3</text>
<text x="45" y="228.3" transform="rotate(-90 45 228.3)">CS2</text>
<text x="47.5" y="228.3" transform="rotate(-90 47.5 228.3)">MOSI2</text>
<text x="50.1" y="228.3" transform="rotate(-90 50.1 228.3)">CLK2</text>
<text x="52.6" y="228.3" transform="rotate(-90 52.6 228.3)">MISO2</text>
<text x="60.2" y="228.3" transform="rotate(-90 60.2 228.3)">SDA2</text>
<text x="62.8" y="228.3" transform="rotate(-90 62.8 228.3)">SCL2</text>
<text x="1" y="297.7">DS1023-2*3SF11</text>
</g>
<g font-size="2.3" fill="#000080">
<text x="36.6" y="13.3">U8</text>
<text x="183.9" y="19.6">CN2</text>
<text x="220.7" y="19.6">CN3</text>
<text x="185.2" y="45">CN1</text>
<text x="220.7" y="46.3">CN4</text>
<text x="186.4" y="74.2">H3</text>
<text x="222" y="74.2">H4</text>
<text x="185.2" y="95.8">H5</text>
<text x="154.6" y="142.8">VCC5V</text>
<text x="193.4" y="140.1">VCC3V3</text>
<text x="155.4" y="145.2">VBUS</text>
<text x="149.6" y="154.1">GND</text>
<text x="34" y="156.8">U9</text>
</g>
<g font-size="2.3">
<text x="32.5" y="18.6">13</text>
<text x="32.5" y="21.1">48</text>
<text x="32.5" y="23.6">64</text>
<text x="37.3" y="19.6">VDDA</text>
<text x="37.3" y="22.1">VDD</text>
<text x="80.3" y="19.6">NRST</text>
<text x="88.9" y="18.6">7</text>
<text x="88.9" y="23.6">5</text>
<text x="32.5" y="26.2">19</text>
<text x="32.5" y="28.7">32</text>
<text x="37.3" y="24.7">VDD</text>
<text x="37.3" y="27.2">VDD</text>
<text x="37.3" y="29.7">VDD</text>
<text x="71" y="27.2">PD1/OSC/OUT</text>
<text x="73.5" y="24.7">PD0/OSC/IN</text>
<text x="82.1" y="29.7">PD2</text>
<text x="88.9" y="26.2">6</text>
<text x="88.9" y="28.7">54</text>
<text x="133.9" y="27.1">OSCIN</text>
<text x="183.8" y="24.9">1</text>
<text x="183.8" y="27.5">2</text>
<text x="183.8" y="30">3</text>
<text x="186.1" y="26.2">1</text>
<text x="186.1" y="28.7">2</text>
<text x="219.3" y="24.9">1</text>
<text x="219.3" y="27.5">2</text>
<text x="219.3" y="30">3</text>
<text x="221.7" y="26.2">1</text>
<text x="221.7" y="28.7">2</text>
<text x="257.4" y="26.2">1</text>
<text x="257.4" y="28.7">2</text>
<text x="259.8" y="27.5">1</text>
<text x="259.8" y="30">2</text>
<text x="285.4" y="26.2">1</text>
<text x="285.4" y="28.7">2</text>
<text x="287.7" y="27.5">1</text>
<text x="287.7" y="30">2</text>
<text x="33.8" y="33.8">1</text>
<text x="37.3" y="34.8">VBAT</text>
<text x="82.1" y="34.8">PC0</text>
<text x="88.9" y="33.8">8</text>
<text x="131.3" y="32.2">OSCOUT</text>
<text x="183.8" y="32.5">4</text>
<text x="183.8" y="35.1">5</text>
<text x="186.1" y="31.3">3</text>
<text x="186.1" y="33.8">4</text>
<text x="219.3" y="32.5">4</text>
<text x="219.3" y="35.1">5</text>
<text x="221.7" y="31.3">3</text>
<text x="221.7" y="33.8">4</text>
<text x="257.4" y="31.3">3</text>
<text x="257.4" y="33.8">4</text>
<text x="259.8" y="32.5">3</text>
<text x="259.8" y="35.1">4</text>
<text x="285.4" y="31.3">3</text>
<text x="285.4" y="33.8">4</text>
<text x="287.7" y="32.5">3</text>
<text x="287.7" y="35.1">4</text>
<text x="32.5" y="36.3">60</text>
<text x="32.5" y="41.4">14</text>
<text x="37.3" y="37.4">BOOT0</text>
<text x="82.1" y="37.4">PC1</text>
<text x="82.1" y="39.9">PC2</text>
<text x="88.9" y="36.3">9</text>
<text x="88.9" y="38.9">10</text>
<text x="88.9" y="41.4">11</text>
<text x="136.1" y="37.3">GND</text>
<text x="183.8" y="37.6">6</text>
<text x="186.1" y="36.3">5</text>
<text x="186.1" y="38.9">6</text>
<text x="219.3" y="37.6">6</text>
<text x="221.7" y="36.3">5</text>
<text x="221.7" y="38.9">6</text>
<text x="257.4" y="36.3">5</text>
<text x="259.8" y="37.6">5</text>
<text x="285.4" y="36.3">5</text>
<text x="287.7" y="37.6">5</text>
<text x="32.5" y="44">15</text>
<text x="32.5" y="46.5">16</text>
<text x="37.3" y="42.4">PA0-WKUP</text>
<text x="37.3" y="45">PA1</text>
<text x="37.3" y="47.5">PA2</text>
<text x="82.1" y="42.4">PC3</text>
<text x="82.1" y="45">PC4</text>
<text x="82.1" y="47.5">PC5</text>
<text x="88.9" y="44">24</text>
<text x="88.9" y="46.5">25</text>
<text x="257.4" y="45.2">1</text>
<text x="257.4" y="47.8">2</text>
<text x="259.8" y="46.5">1</text>
<text x="32.5" y="49">17</text>
<text x="32.5" y="51.6">20</text>
<text x="37.3" y="50.1">PA3</text>
<text x="37.3" y="52.6">PA4</text>
<text x="82.1" y="50.1">PC6</text>
<text x="82.1" y="52.6">PC7</text>
<text x="88.9" y="49">37</text>
<text x="88.9" y="51.6">38</text>
<text x="183.8" y="50.3">1</text>
<text x="183.8" y="52.9">2</text>
<text x="186.1" y="51.6">1</text>
<text x="219.3" y="51.6">1</text>
<text x="221.7" y="52.9">1</text>
<text x="257.4" y="50.3">3</text>
<text x="257.4" y="52.9">4</text>
<text x="259.8" y="49">2</text>
<text x="259.8" y="51.6">3</text>
<text x="32.5" y="54.1">21</text>
<text x="32.5" y="56.7">22</text>
<text x="32.5" y="59.2">23</text>
<text x="37.3" y="55.1">PA5</text>
<text x="37.3" y="57.7">PA6</text>
<text x="82.1" y="55.1">PC8</text>
<text x="82.1" y="57.7">PC9</text>
<text x="88.9" y="54.1">39</text>
<text x="88.9" y="56.7">40</text>
<text x="88.9" y="59.2">51</text>
<text x="133.9" y="55">OSCIN</text>
<text x="183.8" y="55.4">3</text>
<text x="183.8" y="57.9">4</text>
<text x="186.1" y="54.1">2</text>
<text x="186.1" y="56.7">3</text>
<text x="186.1" y="59.2">4</text>
<text x="219.3" y="54.1">2</text>
<text x="219.3" y="56.7">3</text>
<text x="219.3" y="59.2">4</text>
<text x="221.7" y="55.4">2</text>
<text x="221.7" y="57.9">3</text>
<text x="257.4" y="55.4">5</text>
<text x="259.8" y="54.1">4</text>
<text x="259.8" y="56.7">5</text>
<text x="32.5" y="61.7">41</text>
<text x="32.5" y="64.3">42</text>
<text x="37.3" y="60.2">PA7</text>
<text x="37.3" y="62.8">PA8</text>
<text x="37.3" y="65.3">PA9</text>
<text x="80.8" y="60.2">PC10</text>
<text x="80.8" y="62.8">PC11</text>
<text x="80.8" y="65.3">PC12</text>
<text x="88.9" y="61.7">52</text>
<text x="88.9" y="64.3">53</text>
<text x="131.3" y="60.1">OSCOUT</text>
<text x="136.1" y="65.2">GND</text>
<text x="183.8" y="60.5">5</text>
<text x="183.8" y="63">6</text>
<text x="186.1" y="61.7">5</text>
<text x="186.1" y="64.3">6</text>
<text x="219.3" y="61.7">5</text>
<text x="219.3" y="64.3">6</text>
<text x="221.7" y="60.5">4</text>
<text x="221.7" y="63">5</text>
<text x="221.7" y="65.6">6</text>
<text x="32.5" y="66.8">43</text>
<text x="32.5" y="69.4">44</text>
<text x="32.5" y="71.9">45</text>
<text x="37.3" y="67.8">PA10</text>
<text x="37.3" y="70.4">PA11</text>
<text x="64.9" y="70.4">PC13-TAMPER-RTC</text>
<text x="88.9" y="69.4">2</text>
<text x="88.9" y="71.9">3</text>
<text x="32.5" y="74.4">46</text>
<text x="32.5" y="77">49</text>
<text x="37.3" y="72.9">PA12</text>
<text x="37.3" y="75.5">PA13</text>
<text x="67" y="75.5">PC15-OSC32/OUT</text>
<text x="69.5" y="72.9">PC14-OSC32/IN</text>
<text x="88.9" y="74.4">4</text>
<text x="185" y="77">1</text>
<text x="220.6" y="77">1</text>
<text x="32.5" y="79.5">50</text>
<text x="37.3" y="78">PA14</text>
<text x="37.3" y="80.5">PA15</text>
<text x="185" y="79.5">2</text>
<text x="185" y="82.1">3</text>
<text x="187.4" y="78.3">1</text>
<text x="187.4" y="80.8">2</text>
<text x="187.4" y="83.3">3</text>
<text x="220.6" y="79.5">2</text>
<text x="220.6" y="82.1">3</text>
<text x="222.9" y="78.3">1</text>
<text x="222.9" y="80.8">2</text>
<text x="222.9" y="83.3">3</text>
<text x="32.5" y="84.6">26</text>
<text x="32.5" y="89.7">28</text>
<text x="32.5" y="87.1">27</text>
<text x="37.3" y="85.6">PB0</text>
<text x="37.3" y="88.2">PB1</text>
<text x="129.4" y="84.3">TAMP/RTC</text>
<text x="133.4" y="89.3">SWDIO</text>
<text x="135.7" y="86.8">SWO</text>
<text x="185" y="84.6">4</text>
<text x="187.4" y="85.9">4</text>
<text x="220.6" y="84.6">4</text>
<text x="222.9" y="85.9">4</text>
<text x="32.5" y="92.2">55</text>
<text x="32.5" y="94.8">56</text>
<text x="37.3" y="90.7">PB2</text>
<text x="37.3" y="93.2">PB3</text>
<text x="37.3" y="95.8">PB4</text>
<text x="133" y="91.9">SWCLK</text>
<text x="133.4" y="94.4">BOOT1</text>
<text x="32.5" y="97.3">57</text>
<text x="32.5" y="99.8">58</text>
<text x="37.3" y="98.3">PB5</text>
<text x="37.3" y="100.9">PB6</text>
<text x="133.4" y="97">BOOT0</text>
<text x="134.9" y="99.5">NRST</text>
<text x="186.4" y="99.6">1</text>
<text x="192.8" y="99.6">2</text>
<text x="32.5" y="102.4">59</text>
<text x="32.5" y="104.9">61</text>
<text x="32.5" y="107.5">62</text>
<text x="37.3" y="103.4">PB7</text>
<text x="37.3" y="105.9">PB8</text>
<text x="132.2" y="104.6">VCC3V3</text>
<text x="136.1" y="102">GND</text>
<text x="186.4" y="102.1">3</text>
<text x="186.4" y="104.7">5</text>
<text x="192.8" y="102.1">4</text>
<text x="192.8" y="104.7">6</text>
<text x="32.5" y="110">29</text>
<text x="32.5" y="112.5">30</text>
<text x="37.3" y="108.5">PB9</text>
<text x="37.3" y="111">PB10</text>
<text x="37.3" y="113.6">PB11</text>
<text x="32.5" y="115.1">33</text>
<text x="32.5" y="117.6">34</text>
<text x="37.3" y="116.1">PB12</text>
<text x="37.3" y="118.6">PB13</text>
<text x="32.5" y="120.2">35</text>
<text x="32.5" y="122.7">36</text>
<text x="37.3" y="121.2">PB14</text>
<text x="37.3" y="123.7">PB15</text>
<text x="32.5" y="127.8">31</text>
<text x="32.5" y="130.3">18</text>
<text x="37.3" y="128.8">VSS</text>
<text x="37.3" y="131.3">VSS</text>
<text x="32.5" y="132.9">12</text>
<text x="32.5" y="135.4">47</text>
<text x="32.5" y="137.9">63</text>
<text x="37.3" y="133.9">VSSA</text>
<text x="37.3" y="136.4">VSS</text>
<text x="136.2" y="137.6">D-</text>
<text x="141.5" y="136.4">1</text>
<text x="187.2" y="137.7">1</text>
<text x="217.4" y="133.9">1</text>
<text x="217.4" y="136.4">2</text>
<text x="221.5" y="135.1">IA1</text>
<text x="221.5" y="137.6">IB1</text>
<text x="233.1" y="137.6">OA4</text>
<text x="233.1" y="135.1">OB4</text>
<text x="240.5" y="136.4">11</text>
<text x="240.5" y="133.9">10</text>
<text x="275.8" y="136.3">VIN</text>
<text x="37.3" y="139">VSS</text>
<text x="131" y="142.7">VCC5V</text>
<text x="135.7" y="140.1">D+</text>
<text x="141.5" y="141.5">3</text>
<text x="141.5" y="139">2</text>
<text x="178" y="143.9">VOUT</text>
<text x="180.6" y="138.9">VIN</text>
<text x="187.2" y="142.8">2</text>
<text x="217.4" y="139">3</text>
<text x="217.4" y="141.5">4</text>
<text x="221.5" y="140.1">IA2</text>
<text x="221.5" y="142.7">IB2</text>
<text x="233.1" y="142.7">OA3</text>
<text x="233.1" y="140.1">OB3</text>
<text x="240.5" y="141.5">13</text>
<text x="240.5" y="139">12</text>
<text x="275.3" y="141.4">GND</text>
<text x="282.4" y="140.3">2</text>
<text x="132.4" y="145.2">VBUS</text>
<text x="133.6" y="147.8">GND</text>
<text x="141.5" y="146.6">5</text>
<text x="141.5" y="144.1">4</text>
<text x="179.3" y="149">GND</text>
<text x="187.2" y="147.9">3</text>
<text x="217.4" y="144.1">5</text>
<text x="217.4" y="146.6">6</text>
<text x="217.4" y="149.1">7</text>
<text x="221.5" y="145.2">IA3</text>
<text x="221.5" y="147.8">IB3</text>
<text x="233.1" y="147.8">OA2</text>
<text x="233.1" y="145.2">OB2</text>
<text x="240.5" y="149.1">16</text>
<text x="240.5" y="146.6">15</text>
<text x="240.5" y="144.1">14</text>
<text x="275.9" y="146.5">SCL</text>
<text x="282.4" y="145.3">3</text>
<text x="217.4" y="151.7">8</text>
<text x="217.4" y="154.2">9</text>
<text x="221.5" y="150.3">IA4</text>
<text x="221.5" y="152.8">IB4</text>
<text x="221.5" y="155.4">GND</text>
<text x="233.1" y="152.8">OA1</text>
<text x="233.1" y="150.3">OB1</text>
<text x="233.9" y="155.4">VIN</text>
<text x="240.5" y="151.7">17</text>
<text x="240.5" y="154.2">18</text>
<text x="275.7" y="151.6">SDA</text>
<text x="282.4" y="150.4">4</text>
<text x="51.1" y="160.1" transform="rotate(-90 51.1 160.1)">41</text>
<text x="32.6" y="162.1">1</text>
<text x="32.6" y="164.6">2</text>
<text x="32.6" y="167.2">3</text>
<text x="35" y="163.3">GND</text>
<text x="35" y="165.9">3V3</text>
<text x="52.4" y="166.3" transform="rotate(-90 52.4 166.3)">GND</text>
<text x="63.5" y="163.3">GND</text>
<text x="64.9" y="165.9">IO1</text>
<text x="69.7" y="167.2">38</text>
<text x="69.7" y="164.6">39</text>
<text x="69.7" y="162.1">40</text>
<text x="32.6" y="169.7">4</text>
<text x="32.6" y="172.2">5</text>
<text x="35" y="168.4">EN</text>
<text x="35" y="171">IO4</text>
<text x="35" y="173.5">IO5</text>
<text x="62.5" y="173.5">RXD0</text>
<text x="62.8" y="171">TXD0</text>
<text x="64.9" y="168.4">IO2</text>
<text x="69.7" y="172.2">36</text>
<text x="69.7" y="169.7">37</text>
<text x="119.6" y="173.3">1</text>
<text x="136.2" y="171.9">VBUS</text>
<text x="145.3" y="170.7">5</text>
<text x="145.3" y="173.3">6</text>
<text x="32.6" y="174.8">6</text>
<text x="32.6" y="177.3">7</text>
<text x="32.6" y="179.9">8</text>
<text x="35" y="176">IO6</text>
<text x="35" y="178.6">IO7</text>
<text x="63.7" y="178.6">IO41</text>
<text x="63.7" y="176">IO42</text>
<text x="69.7" y="179.9">33</text>
<text x="69.7" y="177.3">34</text>
<text x="69.7" y="174.8">35</text>
<text x="119.6" y="178.4">3</text>
<text x="119.6" y="175.8">2</text>
<text x="123.7" y="179.5">TXD0</text>
<text x="123.7" y="174.4">D+</text>
<text x="123.7" y="177">D-</text>
<text x="133.5" y="177">VCC3V3</text>
<text x="133.8" y="174.4">ESP3V3</text>
<text x="137.4" y="179.5">GND</text>
<text x="145.3" y="175.8">7</text>
<text x="145.3" y="178.4">8</text>
<text x="31.3" y="184.9">10</text>
<text x="32.6" y="182.4">9</text>
<text x="35" y="181.1">IO15</text>
<text x="35" y="183.7">IO16</text>
<text x="63.7" y="183.7">IO39</text>
<text x="63.7" y="181.1">IO40</text>
<text x="69.7" y="184.9">31</text>
<text x="69.7" y="182.4">32</text>
<text x="119.6" y="180.9">4</text>
<text x="123.7" y="182">RXD0</text>
<text x="135.4" y="184.6">GPIO0</text>
<text x="139.3" y="182">EN</text>
<text x="145.3" y="180.9">9</text>
<text x="145.3" y="183.4">10</text>
<text x="31.3" y="187.5">11</text>
<text x="31.3" y="190">12</text>
<text x="35" y="186.2">IO17</text>
<text x="35" y="188.7">IO18</text>
<text x="35" y="191.3">IO8</text>
<text x="63.7" y="191.3">IO36</text>
<text x="63.7" y="188.7">IO37</text>
<text x="63.7" y="186.2">IO38</text>
<text x="69.7" y="190">29</text>
<text x="69.7" y="187.5">30</text>
<text x="31.3" y="192.6">13</text>
<text x="31.3" y="195.1">14</text>
<text x="35" y="193.8">IO19</text>
<text x="35" y="196.4">IO20</text>
<text x="63.7" y="193.8">IO35</text>
<text x="64.9" y="196.4">IO0</text>
<text x="69.7" y="195.1">27</text>
<text x="69.7" y="192.6">28</text>
<text x="37.1" y="208.7" transform="rotate(-90 37.1 208.7)">15</text>
<text x="38.4" y="205" transform="rotate(-90 38.4 205)">IO3</text>
<text x="39.7" y="208.7" transform="rotate(-90 39.7 208.7)">16</text>
<text x="40.9" y="205" transform="rotate(-90 40.9 205)">IO46</text>
<text x="42.2" y="208.7" transform="rotate(-90 42.2 208.7)">17</text>
<text x="43.5" y="205" transform="rotate(-90 43.5 205)">IO9</text>
<text x="44.7" y="208.7" transform="rotate(-90 44.7 208.7)">18</text>
<text x="46" y="205" transform="rotate(-90 46 205)">IO10</text>
<text x="47.3" y="208.7" transform="rotate(-90 47.3 208.7)">19</text>
<text x="48.6" y="205" transform="rotate(-90 48.6 205)">IO11</text>
<text x="49.8" y="208.7" transform="rotate(-90 49.8 208.7)">20</text>
<text x="51.1" y="205" transform="rotate(-90 51.1 205)">IO12</text>
<text x="52.4" y="208.7" transform="rotate(-90 52.4 208.7)">21</text>
<text x="53.6" y="205" transform="rotate(-90 53.6 205)">IO13</text>
<text x="54.9" y="208.7" transform="rotate(-90 54.9 208.7)">22</text>
<text x="56.2" y="205" transform="rotate(-90 56.2 205)">IO14</text>
<text x="57.4" y="208.7" transform="rotate(-90 57.4 208.7)">23</text>
<text x="58.7" y="205" transform="rotate(-90 58.7 205)">IO21</text>
<text x="60" y="208.7" transform="rotate(-90 60 208.7)">24</text>
<text x="61.3" y="205" transform="rotate(-90 61.3 205)">IO47</text>
<text x="62.5" y="208.7" transform="rotate(-90 62.5 208.7)">25</text>
<text x="63.8" y="205" transform="rotate(-90 63.8 205)">IO48</text>
<text x="65.1" y="208.7" transform="rotate(-90 65.1 208.7)">26</text>
<text x="66.3" y="205" transform="rotate(-90 66.3 205)">IO45</text>
</g>
<g font-size="2.3" fill="#a00000">
<text x="126.7" y="43.7">Crystal-32K</text>
<text x="126.7" y="71.7">Crystal-8M</text>
<text x="125.5" y="109.8">STM32-FLASH</text>
<text x="129.3" y="151.7">TypeC</text>
<text x="167.4" y="153">LDO(5V-3V3-2A)</text>
<text x="267.7" y="155.5">MPU6050</text>
<text x="222" y="159.3">Motor-Driver-4</text>
<text x="122.9" y="188.5">ESP32S3-FLASH</text>
</g>
<g font-size="1.6" fill="#000080">
<text x="258.8" y="23.6">H6</text>
<text x="286.8" y="23.6">H7</text>
<text x="258.8" y="42.6">H8</text>
</g>
</svg>
